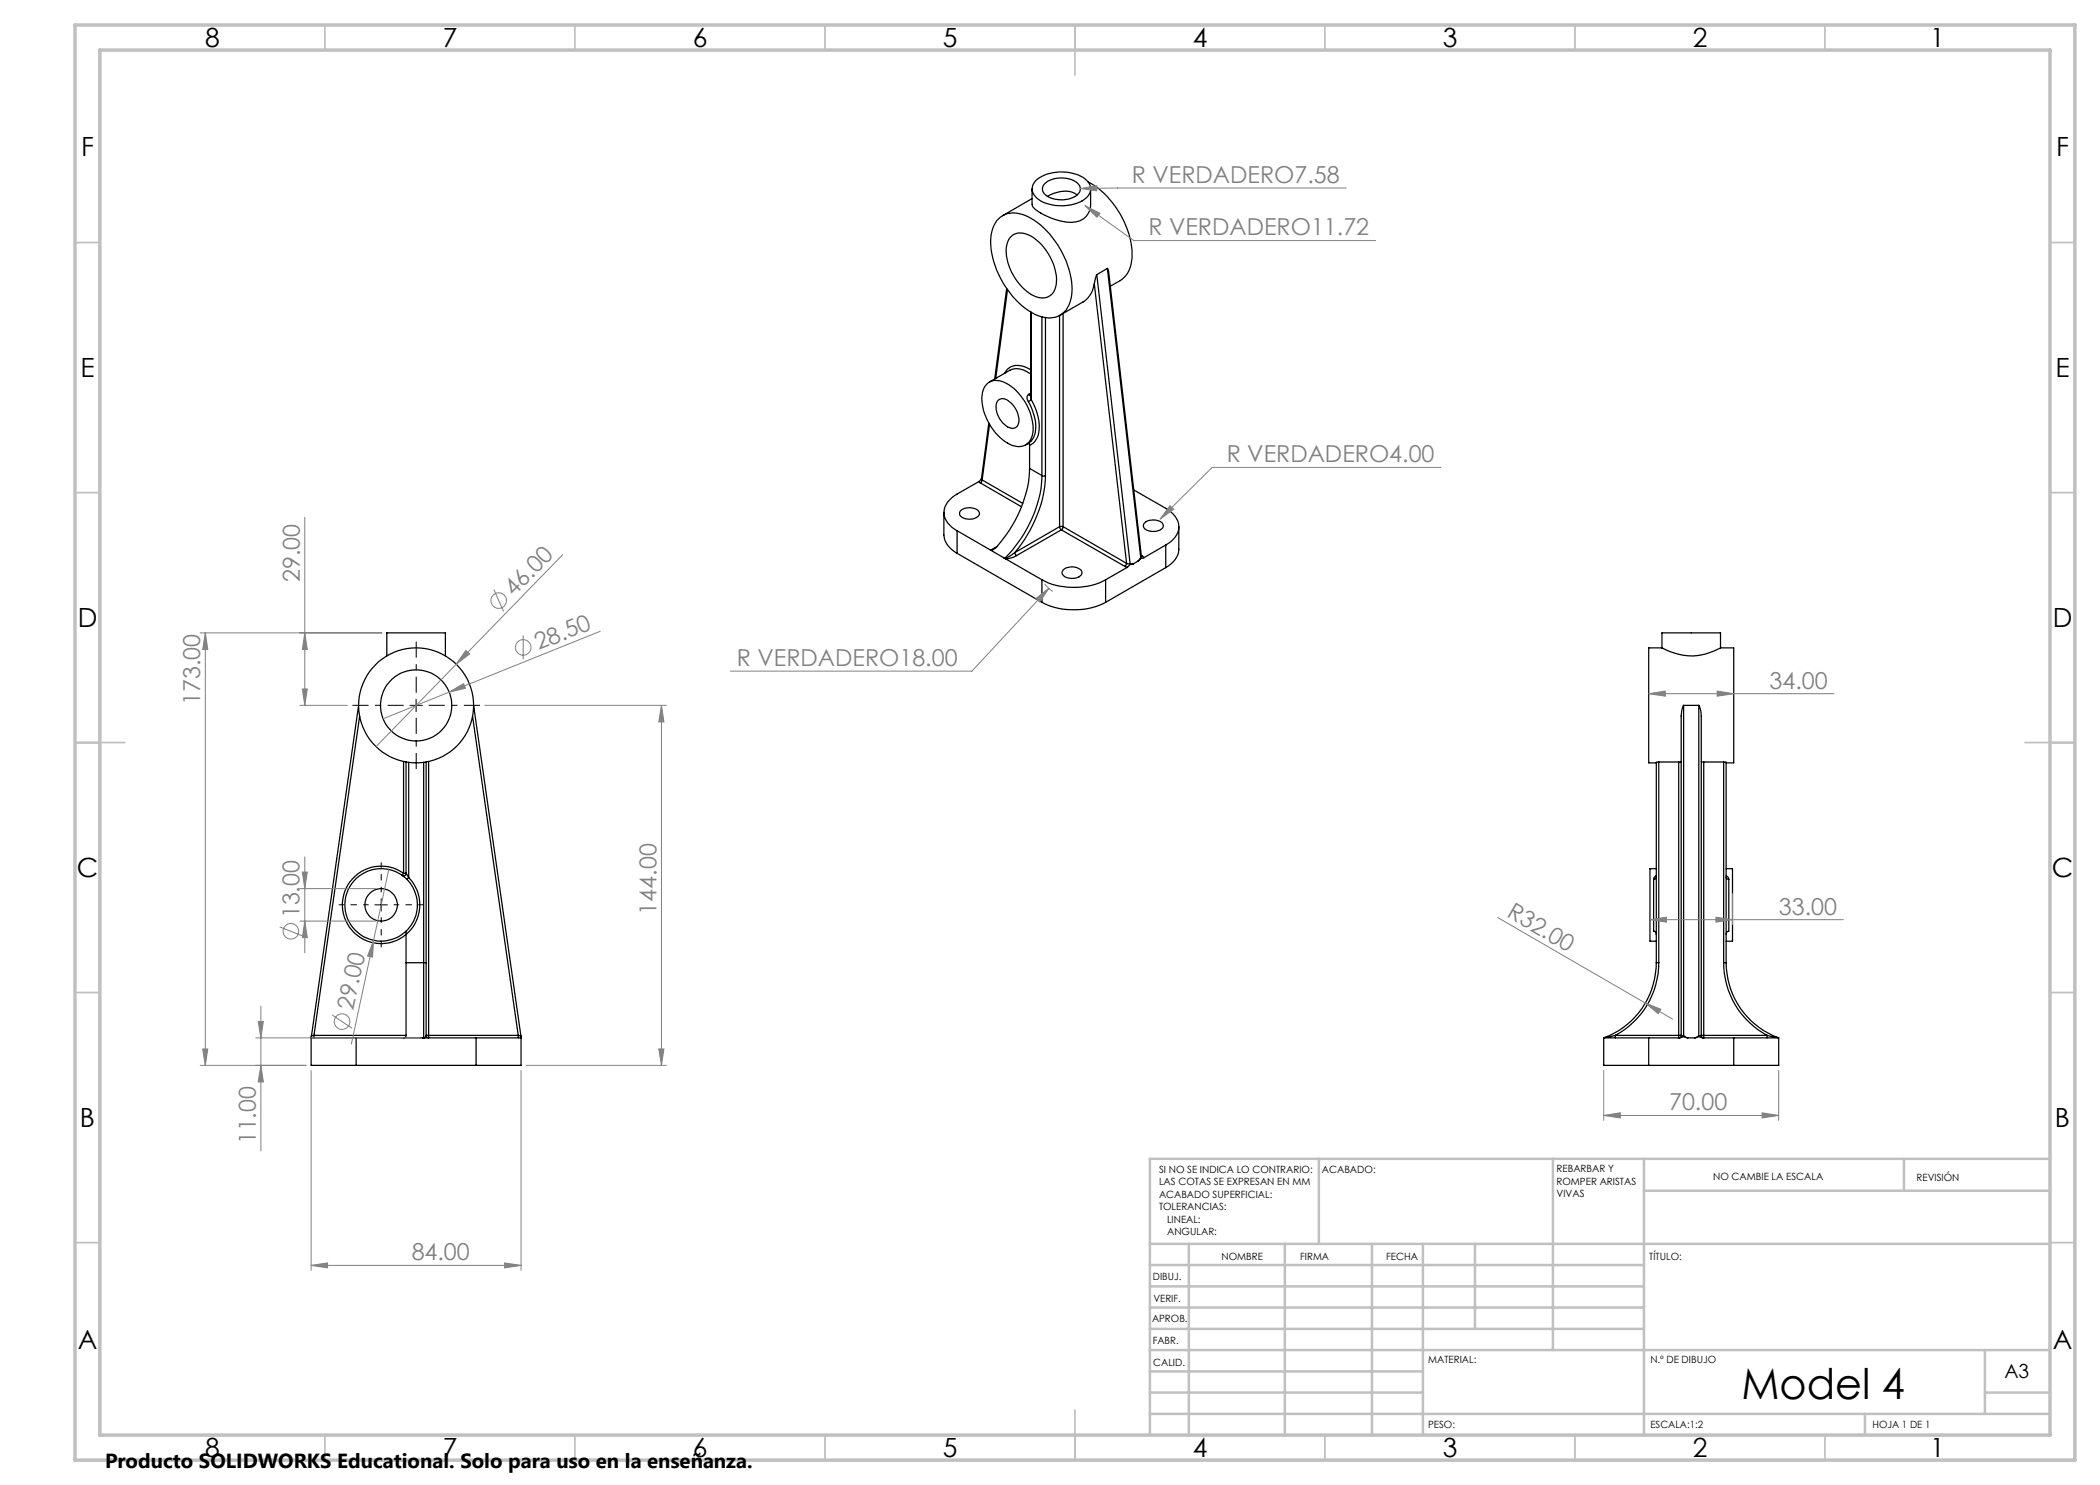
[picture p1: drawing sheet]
<svg xmlns="http://www.w3.org/2000/svg" width="420mm" height="297mm" viewBox="0 0 420 297" stroke-linecap="round" stroke-linejoin="round" font-family="sans-serif">
<g fill="none" stroke="#000" stroke-width=".25">
<path d="M206.4 39.7l-5.9 3.4M206.4 37.8v3M207.2 36.1a8.4 8.4 0 0 1 10.1 0 2.33 2.33 0 0 1-.4 3.8 8.8 8.8 0 0 1-9.5-.2 2.25 2.25 0 0 1-.2-3.6zM208.7 37a5.2 5.2 0 0 1 7-.2 1.57 1.57 0 0 1-.8 2.5 5.5 5.5 0 0 1-6.1-.6l-.3-.9zM215.4 39a3.9 3.9 0 0 0-3.9-.6l-2 .9M217.6 36.4a17.7 17.7 0 0 1 8.8 15.2 5.6 5.6 0 0 1-2.4 4.5l-2 1.2M218.1 37.8v3a3.6 3.6 0 0 1-3.9 3.7 12.9 12.9 0 0 1-7.5-3l-.3-.7M199.7 43.8a4.9 4.9 0 0 1 5.9-.4 17.7 17.7 0 0 1 8.8 15.1 5.1 5.1 0 0 1-3.4 5 7.4 7.4 0 0 1-6-1.9 18 18 0 0 1-6.8-13.9l.2-1.4 .4-1.1zM201.3 57.7l-2.4 18.1M201.5 57.9l-2.4 17.8M202.2 47.3a3.4 3.4 0 0 1 4.3 .1 11 11 0 0 1 4.7 9.6 2.88 2.88 0 0 1-4.4 2.2 10.9 10.9 0 0 1-5.5-9.7l.4-1.5zM218.9 56.8a5.1 5.1 0 0 1-2.3 3.6l-4.6 2.6"/>
<path d="M218.9 56.8l6.4 55.9M219.4 54.9l-.5 1.9M219.4 54.9l6.6 57.8M221.5 53.7l.2 .6 6.6 57M221.5 53.7l-2.1 1.2M221.5 53.7l6.6 57.8M197.3 76.8a3.4 3.4 0 0 1 4.5 .1 11 11 0 0 1 4.8 9.7 2.85 2.85 0 0 1-4.1 2.5 10.7 10.7 0 0 1-6-10.6l.3-.9zM201.9 74.1l-4 2.3M201.9 74.1h.1M202 74.1a3.8 3.8 0 0 1 4.1 .7M205.7 78.9a1.01 1.01 0 0 0 0 1.4M205.7 78.9l.4 .2"/>
<path d="M206.1 73.9a3.7 3.7 0 0 0-4.6-.1l-.6 .9M206.1 62.4v16.9l.2 .7M206.1 78.7l-.4 .2M206.3 80a9.1 9.1 0 0 1 1.2 7.5l-.3 .4a2.61 2.61 0 0 1-1.3 1.2M206.3 80l-.6 .3M206.3 62.5v17.5M208.4 63.4v31.7M209.1 63.5v31.6M211.9 63.1v42.2M212.6 62.7v42.6M195.8 96.3l-4.4 2.5a4.1 4.1 0 0 0-2.4 4.9l.9 1.3 1.5 1.1M195.8 96.3l.3 .3"/>
<path d="M196.1 96.6l8.2 4.7M196.3 95.8l-.5 .5M196.3 95.8l.1 .2M196.4 96l-.3 .6M196.4 96l8.1 4.7M197.8 84.6l-1.5 11.2M197.9 84.9l-1.5 11.1M199.7 80a1.84 1.84 0 0 1 2.5 .6 4.5 4.5 0 0 1 1.4 4.3 1.34 1.34 0 0 1-2.1 .5 4.7 4.7 0 0 1-2.1-4.9zM205.6 88.7l.2 .1 .1 .3M205.6 88.7h.1M205.6 88.7l-.5 .3M205.7 80.3a8.2 8.2 0 0 1 1 7.2l-.5 .7-.6 .5"/>
<path d="M205.9 93.7a25.1 25.1 0 0 1-6.5 15.7M205.9 93.7l2.5 1.4M205.9 89.1v4.6M208.4 95.1l.2 .1 .5-.1M208.4 95.1a25 25 0 0 1-7.4 16.5M209.1 95.1a25.8 25.8 0 0 1-6.1 15.4M226.8 98l6.4 3.7a4.1 4.1 0 0 1 2.3 4.8l-.9 1.4-1.4 1.1M188.8 102.5v4.5a4.6 4.6 0 0 0 2.6 3.7M191.4 106.1l9.4 5.5M191.4 106.1v4.6M191.4 110.7l17 9.8M192.1 102.1a2.74 2.74 0 0 1 3.7 .2 1.07 1.07 0 0 1-1.1 1.4 2.22 2.22 0 0 1-2.8-.9z"/>
<path d="M198.1 110l1.3-.6-.8 .6zM200.8 111.6h.2M200.8 111.6l.4 .2M201.2 111.8l7.2 4.2M203 110.5l-1.1 .8-.9 .3M203 110.5l.3 .6M203.3 111.1l-.6 .3-1.5 .4M208.4 116a14.1 14.1 0 0 0 12.7 0M208.4 116v4.5M211.9 105.3h.7M211.9 105.3l.4 .7M211.9 105.3l-8.9 5.2"/>
<path d="M212.3 106l12.7 7.3M212.3 106l-9 5.1M212.6 105.3v.3l-.3 .4M212.6 105.3l12.7 7.4M212.7 114a2.61 2.61 0 0 1 3.7 .3 1.38 1.38 0 0 1-1.6 1.4 2.13 2.13 0 0 1-2.4-1.1zM221.1 116v4.5M225 113.3l.5 .1M225.3 112.7h.7M225.3 112.7l-.3 .6M225.5 113.4l-4.4 2.6M226 112.7l.7 .1M226.7 112.8l-.6 .1-.6 .5"/>
<path d="M227.6 112.2l-.9 .6M228.1 111.5l-.5 .7M228.3 111.3h.1M228.3 111.3l-.2 .2M228.3 111.1l.2 .1M228.5 111.2l.3 .3M228.5 111.2l-.2 .1M228.8 111.5l-.6 .2-.6 .5M228.8 104.7a2.69 2.69 0 0 1 3.8 .1 1.23 1.23 0 0 1-1.3 1.5 2.38 2.38 0 0 1-2.6-1zM233.2 109v4.5M233.2 109l-4.4 2.5M233.2 113.5l-12.1 7"/>
<path d="M235.8 105.3v4.6a4.4 4.4 0 0 1-2.6 3.6M89.1 131.2v-4.6h-11.7v4.6M208.4 120.5a14.4 14.4 0 0 0 12.7 0M332.4 129.6h-2.7v23h1.6M332.4 126.6h11.7v3a11.5 11.5 0 0 1-11.7 0zM344.1 129.6h2.6v23h-1.5M71.7 141.1l-9.4 66M71.9 143.2l-9.1 63.9M80.7 152.3v22.4M81.2 152.4v22.3M81.7 152.5v23M84.7 152.5v40"/>
<path d="M85.2 152.4v40.1M85.7 152.3v54.8M94.5 143.2l9.1 63.9M94.7 141.1l9.5 66M331.8 152.4l-.5 .1v40M331.8 152.4h3.9M331.8 152.4v40.1M335.7 152.4v54.7M336.2 152.3l-.5 .1M336.7 141.1l-.3 .6-.2 1.5v63.9M336.7 141.1v66M336.7 141.1h3.1"/>
<path d="M339.8 141.1l.3 .7 .2 1.4v63.9M339.8 141.1v66M340.3 152.3l.4 .1M340.7 152.4h4M340.7 152.4v54.7M344.7 152.4l.5 .1v40M344.7 152.4v40.1M80.7 174.7l-.2 .3a.42 .42 0 0 0 .4 .2 .42 .42 0 0 0 .3-.4v-.1M80.7 174.7a7.8 7.8 0 0 0-10.4 1.3 7.8 7.8 0 0 0 .4 10.4 7.8 7.8 0 0 0 10.5 .5M80.7 174.7h.5M81.2 174.7l.5 .8M81.7 175.5l-.3 .4"/>
<path d="M81.7 175.5a7.8 7.8 0 0 1-.5 11.4M330.7 175.9v10.3l.4 .2 .2 .5M331.3 175.5l-.3 .3-.3 .1M331.3 173.7h-1.3v14.5h1.3M331.3 175.2l-.5 .3-.1 .4M345.2 175.5l.3 .3 .3 .1M345.2 173.7h1.3v14.5h-1.3M345.2 175.2l.5 .3 .1 .4M345.8 175.9v10.3l-.3 .1-.3 .6M81.2 192.5v14.6M81.2 186.2v.7M81.2 192.5h3.5"/>
<path d="M81.2 186.9v5.6M84.7 192.5v15M84.7 192.5h.5M85.2 192.5v14.6M331.3 192.5h.5M331.3 192.5a15.9 15.9 0 0 1-10.5 15M331.8 192.5a16.5 16.5 0 0 1-8.7 14.6M344.7 192.5h.5M344.7 192.5a16.5 16.5 0 0 0 8.7 14.6M345.2 192.5a15.9 15.9 0 0 0 10.5 15M62.2 207.6v5.5h9M62.2 207.6h9"/>
<path d="M62.3 207.1l-.1 .5M62.8 207.1h-.5M62.8 207.1v.5M62.8 207.1h18.4M71.2 207.6h13.3M71.2 213.1h24M71.2 207.6v5.5M81.2 207.1l-.1 .4-.4 .1M84.5 207.6h10.7M84.7 207.5l-.2 .1M85.2 207.1l.1 .3 .2 .1a.2 .2 0 0 0 .3-.1 .2 .2 0 0 0-.1-.2v-.1M85.2 207.1h.5"/>
<path d="M85.2 207.1l-.1 .3-.4 .1M85.2 207.1h.1M85.7 207.1h17.9M95.2 207.6h9M95.2 207.6v5.5M103.6 207.1v.5M103.6 207.1h.6M104.2 207.1v.5M104.2 207.6v5.5h-9M320.7 207.6h9M320.7 207.6v5.5h9M320.8 207.5l-.1 .1"/>
<path d="M323.1 207.1l-2.3 .4M323.1 207.1v.5M323.1 207.1h12.6M329.7 207.6h6.4l.3-.1a.68 .68 0 0 1 .9 0l.3 .1M329.7 213.1h17M329.7 207.6v5.5M335.7 207.1v.1a.25 .25 0 0 0 .1 .4 .25 .25 0 0 0 .4-.2v-.3M335.7 207.1h.5M336.2 207.1h.5M336.7 207.1l.9 .5M337.6 207.6h1.3M338.9 207.6l.5-.1a.68 .68 0 0 1 .9 0l6.4 .1"/>
<path d="M339.8 207.1l-.9 .5M340.3 207.1h-.5M340.3 207.1l.2 .4a.21 .21 0 0 0 .3-.1 .21 .21 0 0 0-.1-.2v-.1M340.3 207.1h.4M340.7 207.1h12.7M346.7 207.6h9M346.7 207.6v5.5M353.4 207.1v.5M353.4 207.1l2.3 .4M355.7 207.5v.1M355.7 207.6v5.5h-9"/>
<circle cx="83.2" cy="141.1" r="7.1"/>
<circle cx="83.2" cy="141.1" r="11.5"/>
<circle cx="76.2" cy="181" r="3.2"/>
<circle cx="76.2" cy="181" r="7.3"/>
</g>
<g fill="none" stroke="#808080" stroke-width=".2">
<path d="M216.1 37.7l3.3-.6v1.1zM269.2 37.6l-53.1 .1M217 41.1l3 1.5-.6 .9zM217 41.1l9.8 7h48.3M288.2 93.5h-45.8l-10.4 10.3M61 103.5v37.6M98.8 117.9l1.9 4.4M112.5 110.9l-21.3 22M207.2 119.7l2.6-2.1-1.9 2.8zM209 116.8l.9 1 .7 .4M209.8 117.6l-15.4 16.6h-48.4M234 101.1l.7 .7-2.7 2z"/>
<path d="M40 126.6h36.4M41.1 126.6l.5 3.3h-1.1zM41.1 126.6v86.5M60.5 137.8h1l-.5 3.3zM61 126.6l.5 3.3h-1zM89.8 138.4l2.9-1.7 .4 1zM89.8 138.4l-13.2 5.4M91.2 132.9l-16 16.4M93.2 130.1l.7 .7-2.7 2.1zM104.6 127.1v4.8M120.1 126.3l-30.3 12.1M329.7 138.7l3.4-.5v1z"/>
<path d="M329.7 138.7h37.1M343.4 138.2l3.3 .5-3.3 .5zM60 141.1h9.5M97 141.1h36.3M132.3 141.1v72M132.3 141.1l.5 3.3h-1zM60 177.7h15.2M60.5 174.4h1l-.5 3.3zM61 171.4v19.2M77.8 173.9l-7.5 34.9M346.5 178.7v6.2M56 185.4l4.4 1.7"/>
<path d="M60 184.2h15.2M61 184.2l.5 3.3h-1zM74.7 188.1l-.2 3.3-1-.2zM299.5 183.5l29.6 17.1M330 183.9l3.3-.5v1zM330 183.9h38.7M343.2 183.4l3.3 .5-3.3 .5zM40 213.1h21.2M40.5 209.8h1.1l-.5 3.3zM51.2 207.6h32.8M51.6 204.3h1.1l-.5 3.3zM52.2 213.1l.5 3.3h-1.1z"/>
<path d="M52.2 201.2v29M62.2 214.1v40M66.4 203l4 2.7M104.2 214.1v40M105.2 213.1h28.1M131.8 209.8h1l-.5 3.3zM320.7 214.1v10M329.1 200.6l3.1 1.3-.6 .8zM329.1 200.6l5.4 3.2M355.7 214.1v10M320.7 223.1l3.4-.5v1zM320.7 223.1h35"/>
<path d="M352.4 222.6l3.3 .5-3.3 .5zM62.2 253.1l3.3-.5v1zM62.2 253.1h42M100.9 252.6l3.3 .5-3.3 .5z"/>
<circle cx="99.7" cy="120.1" r="1.56"/>
<circle cx="104.6" cy="129.5" r="1.56"/>
<circle cx="58.2" cy="186.3" r="1.56"/>
<circle cx="68.4" cy="204.3" r="1.56"/>
</g>
<path d="M83.2 138.6v-10.3M80.7 141.1h-10.2M83.2 143.6v10.2M85.7 141.1h10.3" fill="none" stroke="#000" stroke-width=".2" stroke-dasharray="15.2 1.3 1.3 1.3" stroke-dashoffset="12" stroke-linecap="butt"/>
<path d="M76.2 178.5v-6M73.7 181h-6M76.2 183.5v6M78.7 181h6" fill="none" stroke="#000" stroke-width=".2" stroke-dasharray="15.2 1.3 1.3 1.3" stroke-dashoffset="14.1" stroke-linecap="butt"/>
<path d="M83.2 139.8v2.5M82 141.1h2.5M76.2 179.7v2.5M75 181h2.5" fill="none" stroke="#000" stroke-width=".2"/>
<g fill="none" stroke="#c0c0c0" stroke-width=".35">
<path d="M65 5v5M115 5v5M165 5v5M215 5v10M265 5v5M315 5v5M365 5v5M15 48.5h5M410 48.5h5M15 98.5h5M410 98.5h5M15 148.5h10"/>
<path d="M405 148.5h10M15 198.5h5M410 198.5h5M15 248.5h5M410 248.5h5M65 287v5M115 287v5M165 287v5M215 282v10M265 287v5M315 287v5M365 287v5"/>
</g>
<g fill="none" stroke="#c0c0c0" stroke-width=".5">
<path d="M263.8 231.8v17M310.6 231.8v38.2M328.8 231.8v55.2M328.8 238.2h81.2M380.8 231.8v6.4M410 231.8h-180v55.2M230 248.8h180M230 257.3h98.8M230 253h98.8M237.8 248.8v38.2M257 248.8v38.2M274.4 248.8v38.2"/>
<path d="M284.6 248.8v38.2M295 248.8v17M230 265.8h98.8M230 261.5h98.8M230 278.5h54.6M230 274.3h54.6M230 270h180M397 278.5h13M397 270v12.8M230 282.8h180M373 282.8v4.2"/>
</g>
<path d="M15 5h400v287h-400zM20 10h390v277h-390z" fill="none" stroke="#c0c0c0" stroke-width=".7"/>
<g fill="#808080">
<path d="M329.1 200.6l3.1 1.3-.6 .8z"/>
<path d="M89.8 138.4l2.9-1.7 .4 1z"/>
<path d="M93.2 130.1l.7 .7-2.7 2.1z"/>
<path d="M74.7 188.1l-.2 3.3-1-.2z"/>
<path d="M62.2 253.1l3.3-.5v1zM100.9 252.6l3.3 .5-3.3 .5zM234 101.1l-2 2.7 2.7-2zM216.1 37.7l3.3 .5v-1.1zM217 41.1l2.4 2.4 .6-.9zM207.2 119.7l.7 .7 1.9-2.8z"/>
<path d="M320.7 223.1l3.4-.5v1zM352.4 222.6l3.3 .5-3.3 .5zM330 183.9l3.3-.5v1zM343.2 183.4l3.3 .5-3.3 .5zM329.7 138.7l3.4-.5v1zM343.4 138.2l3.3 .5-3.3 .5z"/>
<path d="M40.5 209.8h1.1l-.5 3.3zM41.1 126.6l.5 3.3h-1.1zM60.5 137.8h1l-.5 3.3zM61 126.6l.5 3.3h-1z"/>
<path d="M132.3 141.1l.5 3.3h-1zM131.8 209.8h1l-.5 3.3zM51.6 204.3h1.1l-.5 3.3zM52.2 213.1l.5 3.3h-1.1zM60.5 174.4h1l-.5 3.3zM61 184.2l.5 3.3h-1z"/>
</g>
<text font-size="8.5" x="348.3" y="279.7">Model 4</text>
<g font-size="5.3">
<text x="41" y="9.5">8</text>
<text x="88.5" y="9.5">7</text>
<text x="138.5" y="9.5">6</text>
<text x="188.5" y="9.5">5</text>
<text x="238.5" y="9.5">4</text>
<text x="288.5" y="9.5">3</text>
<text x="338.5" y="9.5">2</text>
<text x="386" y="9.5">1</text>
<text x="16.2" y="31.2">F</text>
<text x="411.2" y="31.2">F</text>
<text x="16.1" y="75.5">E</text>
<text x="411.1" y="75.5">E</text>
<text x="15.5" y="125.5">D</text>
<text x="410.5" y="125.5">D</text>
<text x="15.4" y="175.5">C</text>
<text x="410.4" y="175.5">C</text>
<text x="16" y="225.5">B</text>
<text x="411" y="225.5">B</text>
<text x="15.5" y="269.7">A</text>
<text x="410.5" y="269.7">A</text>
<text x="41" y="291.5">8</text>
<text x="88.5" y="291.5">7</text>
<text x="138.5" y="291.5">6</text>
<text x="188.5" y="291.5">5</text>
<text x="238.5" y="291.5">4</text>
<text x="288.5" y="291.5">3</text>
<text x="338.5" y="291.5">2</text>
<text x="386" y="291.5">1</text>
</g>
<g font-size="4.7" fill="#808080">
<text x="226.4" y="36.6">R VERDADERO7.58</text>
<text x="229.7" y="47.1">R VERDADERO11.72</text>
<text x="245.3" y="92.5">R VERDADERO4.00</text>
<text x="60" y="116.4" transform="rotate(-90 60 116.4)">29.00</text>
<text x="102.8" y="119.4" transform="rotate(-46 102.8 119.4)">46.00</text>
<text x="107.7" y="130.1" transform="rotate(-22 107.7 130.1)">28.50</text>
<text x="147.4" y="133.2">R VERDADERO18.00</text>
<text x="353.9" y="137.7">34.00</text>
<text x="40.1" y="141" transform="rotate(-90 40.1 141)">173.00</text>
<text x="59.9" y="183.7" transform="rotate(-90 59.9 183.7)">13.00</text>
<text x="131.3" y="182.9" transform="rotate(-90 131.3 182.9)">144.00</text>
<text x="301.2" y="183.3" transform="rotate(30 301.2 183.3)">R32.00</text>
<text x="355.8" y="182.9">33.00</text>
<text x="70.6" y="202.2" transform="rotate(-78 70.6 202.2)">29.00</text>
<text x="333.8" y="222.1">70.00</text>
<text x="51.2" y="228.9" transform="rotate(-90 51.2 228.9)">11.00</text>
<text x="82.3" y="252.1">84.00</text>
</g>
<text font-size="4.1" x="21" y="293.7">Producto SOLIDWORKS Educational. Solo para uso en la enseñanza.</text>
<text font-size="3.9" x="400.9" y="275.5">A3</text>
<g font-size="2">
<text x="231.8" y="234.6">SI NO SE INDICA LO CONTRARIO:</text>
<text x="231.8" y="237.1">LAS COTAS SE EXPRESAN EN MM</text>
<text x="231.8" y="239.6">ACABADO SUPERFICIAL:</text>
<text x="264.4" y="234.6">ACABADO:</text>
<text x="311.3" y="234.5">REBARBAR Y</text>
<text x="311.3" y="237">ROMPER ARISTAS</text>
<text x="311.3" y="239.5">VIVAS</text>
<text x="342.6" y="236">NO CAMBIE LA ESCALA</text>
<text x="383.3" y="236.2">REVISIÓN</text>
<text x="231.8" y="242.1">TOLERANCIAS:</text>
<text x="233.4" y="244.6">LINEAL:</text>
<text x="233.4" y="247.1">ANGULAR:</text>
<text x="244.3" y="252">NOMBRE</text>
<text x="260" y="251.9">FIRMA</text>
<text x="277.2" y="251.9">FECHA</text>
<text x="329.9" y="251.9">TÍTULO:</text>
<text x="230.6" y="256.1">DIBUJ.</text>
<text x="230.7" y="260.3">VERIF.</text>
<text x="230.4" y="264.4">APROB.</text>
<text x="230.5" y="268.8">FABR.</text>
<text x="230.7" y="273.1">CALID.</text>
<text x="285.6" y="272.5">MATERIAL:</text>
<text x="330.1" y="272.5">N.º DE DIBUJO</text>
<text x="285.6" y="285.5">PESO:</text>
<text x="330.1" y="285.6">ESCALA:1:2</text>
<text x="374.5" y="285.6">HOJA 1 DE 1</text>
</g>
</svg>
